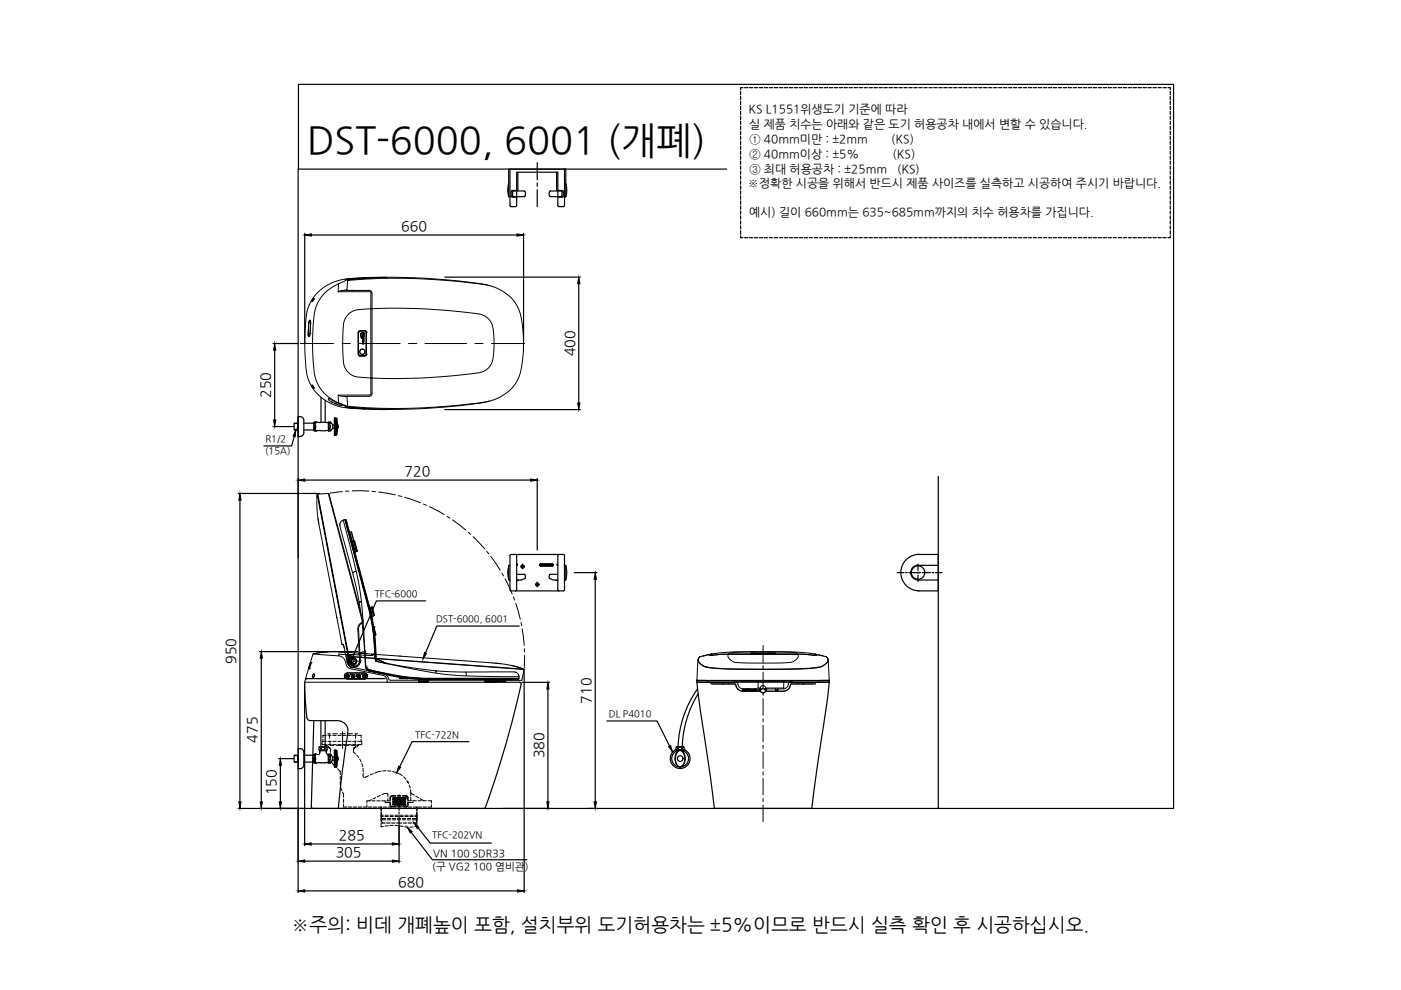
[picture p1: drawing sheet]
<svg xmlns="http://www.w3.org/2000/svg" width="297mm" height="210mm" viewBox="0 0 297 210" stroke-linecap="round" stroke-linejoin="round" font-family="sans-serif">
<!-- layer: 1 -->
<g fill="none" stroke="#000" stroke-width=".21">
<path d="M63.7 72.8h7M72.5 72.8h1.8M76 72.8h8.8M86.6 72.8h1.8M90.1 72.8h8.8M100.7 72.8h1.7M104.2 72.8h7.1M67.3 104.9a20.9 20.9 0 0 0 .3 6M67.3 104.9l-.1 .6M67.4 104.8l2.2-.1 7.2 26.9M67.4 104.8l-.1 .1M67.4 104.8l6.8 35.6h-.2l-6.7-35.5"/>
<path d="M67.4 109.9l.2 1.2M67.6 111.2l1.1 5.7M68.7 116.9l2.7 14.1M69.6 104.6l.2 .1 7.1 26.9v.3l-.2 .2M72.1 111.2l1.5 6a90.4 90.4 0 0 1 2.9 12.6M72.1 111v.2M72.6 104.2l-2.6 .4M72.8 110.3l-.5 .3-.2 .6M72.8 110.3l1.3 5.1a75.4 75.4 0 0 1 3 17.4l.4 7.5a1.83 1.83 0 0 0 .5 1.8l.5 .2h.5M73.1 110.2l4.9 18.4a39.2 39.2 0 0 1 1.3 8M73.1 110.2h.1M73.1 110.2l-.3 .1"/>
<path d="M73.2 110.2l4.9 18.4a40.5 40.5 0 0 1 1.3 8M73.2 110.3l4.9 18.3M73.3 110.2l5 18.3M73.3 110.2l4.9 18.3M73.3 110.2l-.1 .1M74 104.1l-.7 .1M74.2 112.8l.5 1.9M74.5 112.8l.5 1.9M74.5 112.8h-.4M74.5 112.8l.5 1.8M74.5 115.2h.1M74.6 114.7h.1"/>
<path d="M74.7 114.7l.4 1.7M74.7 104.1h3.5M74.7 116v.1M74.9 116.7h.1M75 114.7h-.3M75 114.7l.4 1.5M75 114.6l.4 1.6M75 114.6v.1M75.1 114.6l.1 .1 .5 2M75.3 117h.1M75.3 117v.1M75.3 116.9v.1"/>
<path d="M75.4 116.2l-.3 .1 .2 .7 .3-.1M75.4 116.2l.2 .7M75.5 116.2l.1 .7M75.6 116.1l-.1 .1M75.6 116.9l-.3 .1M75.6 116.9h.1M75.7 116.7v.2M75.7 116.7v.1M75.8 116.7l-.1 .2M78.9 104.2h.7M80.3 104.3l3.5 .6M84.5 105.1l.6 .2"/>
<path d="M85.8 105.5l3.3 1.1M89.8 106.9l.6 .2M91.1 107.4l3.1 1.7M94.8 109.5l.6 .4M96 110.2l2.7 2.2M99.3 112.8l.5 .5M100.3 113.8l2.5 2.6M103.2 116.9l.4 .5M104.1 118l2 2.9M71.4 130.8l1.1 5.8M72.5 136.6h.1M72.5 136.6h.2l.2 .6"/>
<path d="M72.5 136.6l.1 .1M72.7 136.6l.2 .6M72.7 136.7h-.1M72.9 137.2l.7 3.2M73.4 138.8h.1M74 139.3h.1M74.4 139.9l-.1 .4M74.6 139.8l.4-.2 .6 .5-.2 .5-.4 .2-.6-.6zM74.7 139.6l-.3 .2M74.7 121.4h.1M74.9 139.5l.4 .1M75 138.9v2.6"/>
<path d="M75.4 139.6l.2 .3M75.5 121.1l-.8 .3M75.9 133.5l.3 6.6h.2M76 133.4l-.1 .1M76 133.4l.4 6.7M76.1 127.7h.1M76.4 139.1h.1M76.6 132a1.52 1.52 0 0 0-.7 1.5M76.6 127.5l-.5 .2M76.6 132l.1 .1M76.7 132.1a1.35 1.35 0 0 0-.7 1.3M76.8 132.1l.5 6"/>
<path d="M76.8 131.6l-.2 .4M77 131.6h-.2M77.3 138.1h.1M77.3 138.1l.2 3.1a1.25 1.25 0 0 0 .9 1.1M77.3 138.4h.1M78.1 128.6a40.1 40.1 0 0 1 1.3 8M78.1 128.5h.1M78.2 128.5a39 39 0 0 1 1.4 8.1h-.2M78.2 128.5l-.1 .1M78.3 128.5h-.1M78.3 128.5a41.6 41.6 0 0 1 1.3 8.1M78.4 128.8h.1"/>
<path d="M78.4 128.9l.1 .1M78.5 128.8v.2M78.5 128.8h.1M78.5 129l.4 1.6M78.7 130.2v.1M78.7 128.8h.1M78.7 128.8l.2 .1M78.7 128.8h-.2M78.7 128.8l.1 .1M78.8 128.9l-.3 .1M78.8 128.9l.4 1.7M78.8 131.7h.1"/>
<path d="M78.8 128.7h.1M78.8 130.7h.1M78.8 128.7l-.1 .1M78.8 128.7l.2 .1M78.9 128.9l.3 1.7M78.9 128.9h-.1M78.9 128.9l.1 .1M78.9 130.6h.1M78.9 130.7h-.1M79 128.8h.1M79 128.8v.2M79 132.8v.1"/>
<path d="M79 129l.4 1.4M79.2 132.9h.1M79.2 132.9l.1 .1M79.2 130.6h-.3M79.2 134.5h.1M79.2 132.9l.1 .2M79.3 132.9h.1M79.3 132.9v.2M79.3 133h.1M79.3 133.1l.1 .5M79.3 133v.1M79.3 133.1v.1"/>
<path d="M79.3 133.1l.4 1.5M79.3 136.6l.3 3.2M79.4 133.6l.1 1.1M79.4 133.6l.3 1M79.4 133.6l-.1 .1M79.4 130.3l-.1 .2M79.4 136.6l.2 3.5M79.4 136.6h-.1M79.6 136.6l.2 3.6 2.2 .4M79.6 136.6l.1 3.6M79.7 134.6l-.2 .1M106.4 121.5l.4 .6"/>
<path d="M107.1 122.7l1.5 3.2M108.8 126.6l.3 .6M109.3 127.9l1 3.4M110.5 132l.1 .7M110.7 133.4l.4 3.4M111.2 137.5v.7M111.2 139v2.5M161.8 136.8v3.6M73.7 140.2h2.6M74.1 140.4v.1M74.4 140.4l.2 .3M74.7 140.8l.4 .1"/>
<path d="M75 140.2h.1M75.6 140.6l-.4 .2M75.7 140.1l-.1 .4M76.2 140.1a1.05 1.05 0 0 1-.9 1.1 1.05 1.05 0 0 1-1.1-.8M76.4 140.3a1.41 1.41 0 0 1-1.3 1.2 1.41 1.41 0 0 1-1.5-1.1M76.4 140h.1M76.4 140a1.19 1.19 0 0 1-1 1.3 1.19 1.19 0 0 1-1.4-.9h-.4M77.4 140.3h.1M77.6 141.2h-.1a1.14 1.14 0 0 0 .9 1.1M77.8 141.2a.93 .93 0 0 0 .7 .9 56.5 56.5 0 0 0 11.5 1.7h1M77.9 141.8l.6 .3 4.4 1M78.4 142.3l4.5 1"/>
<path d="M78.4 142.3h.1M78.5 142.1h.1M78.6 142v.1M78.7 142l-.1 .1M78.8 142.3l4.1 .9M79 142.2v.1M79 142.2l3.9 .8M79 142.3h.1M79 142.4h.3M79.6 140.2l.2 .1a113.2 113.2 0 0 0 19.1 3l11.1 .2M79.8 140l.6 .3M79.8 142.3v.1"/>
<path d="M79.8 140.2h.1M80.7 140.1l.9 .5-.9-.5M80.7 140.1l-.9-.5 .9 .5M81.3 140.5h.1M81.4 140.5h.1M81.7 140.6h.1M82 140.6h.1M82 140.7a75.6 75.6 0 0 0 16.8 1.8M82 140.6v.1M82.9 143.2l-.1 .1M82.9 143.3a39.8 39.8 0 0 0 8.1 .8M82.9 143v.2a39.3 39.3 0 0 0 8.1 .8"/>
<path d="M82.9 143v.1M82.9 143.2v.1M82.9 143.1a41.4 41.4 0 0 0 8.1 .8l19.1-.1M82.9 143h.1M82.9 143.1l3.1 .5 3.2 .2M84.7 143.6v.2M84.7 143.7l1.1 .1M84.7 143.8h1.1M84.7 143.8l1.6 .1M84.9 143.4h.1M85.8 143.7v.1M85.8 143.8h.5"/>
<path d="M86.3 143.8h.1M86.3 143.8h.2M86.3 143.9h.1M86.4 143.9h.1M86.5 143.9h-.1M86.5 143.8h.1M86.5 143.8l-.2 .1M86.5 143.8l-.1 .1M86.6 143.6l.1 .1M87.8 143.8h.1M88.7 144h.1M88.7 144l.1 .1"/>
<path d="M88.8 144.1l1.7 .1M88.8 144.1v.3M88.8 144.4v.1M88.8 144.4h1.8M88.8 144.5h1.7M88.8 144.5l.1 .2h1.6M89.1 144.1h.2M90.5 144.5l-.2 .2M90.5 144.2v.3M90.5 144.1h.2M90.5 144.7h.1M90.6 144.1l-.1 .1"/>
<path d="M90.6 144.5l-.1 .2M90.6 144.4h.1M90.6 144.5h.1M90.6 144.4l-.1 .1M90.6 144.2v.3M90.7 144.2h.1M90.7 144.2l-.1 .2M90.7 144.1v.1M90.9 143.9h.1M91 143.8h19.1M91 144.1h.1M91 143.9v.1"/>
<path d="M91 143.9h18.9v.1M91 144h18.9M91 143.8v.1M91 144v.1M92.4 142.2v.5M92.4 142.2h.1M98.7 142.5h10.7M98.7 142.5l.2 .8M102.8 144.1l.1 .1M102.9 144.1v.1M102.9 144.4l4.3 .1M102.9 144.4v.1"/>
<path d="M102.9 144.2v.2M102.9 144.5l.9 .2M102.9 144.5l.1 .2h2.1l.1-.2M103.5 144.1l.1 .1M103.6 144.2h1.6M105.2 144.5h-1.6v-.3h-.7l.2 .5M105.2 144.2h2M105.2 144.2v.3M105.3 144.1l-.1 .1M107.2 144.5h-2M107.3 144.1l-.1 .4M109.4 142.5l.5 .5 .1 .5"/>
<path d="M109.4 142.5l.1 .1M109.9 144l-18.9 .1M110 143.5l.1 .3M161.8 141.1v.7M161.8 142.5v3.5M161.8 146.7v.7M161.8 148.1v3.6M161.8 152.4v.7M161.8 153.8v3.5M161.8 158v.7M161.8 159.4v3.5M161.8 163.6v.7"/>
<path d="M161.8 165v3.6M161.8 169.3v.7M161.8 170.7v3.5"/>
<circle cx="75" cy="140.2" r=".58"/>
</g>
<!-- layer: 45 -->
<path d="M77.2 139.4h.1" fill="none" stroke="#000" stroke-width=".21"/>
<!-- layer: 40 -->
<path d="M74.6 140.8h.1M74.8 140.8h.1M75 140.8h.1M75.3 140.8h.1" fill="none" stroke="#000" stroke-width=".21"/>
<!-- layer: 00_COMPONENTS -->
<path d="M69.8 155.6l.1 .9M69.9 157.1l.1 .9M75.3 157.1v.9M75.4 155.6v.9M148 144.7h27.5M84.6 168.5v2.3" fill="none" stroke="#000" stroke-width=".21"/>
<!-- layer: 0 -->
<g fill="none" stroke="#000" stroke-width=".25">
<path d="M64.6 49.5v23.2M66 49.8h43.6M94.3 58.8h28.8M111 49.5v23.2M57.9 72.8h5.3M58.2 74.3v14.7M122.7 60.2v25.2M57.9 90.4h4.4M62.4 92.5l-.6 2.1h-5.8M63.2 88.3v4.3M94.3 86.8h28.8M50.5 104.6h17.3"/>
<path d="M50.9 106v64M63.2 101.4v16.8M64.6 101.8h47.9M113.9 101.4v15.2M55 138.2h21M55.4 139.6v30.4M90.2 127.4h-10.4l-5 11.9M110.1 132.7h-17.5l-2.4 5.7M121.8 121.4h4.8M126.2 122.8v47.2M64.6 144.8v34.5M65.1 152.2a.71 .71 0 0 0 .7 .6"/>
<path d="M65.8 152.8h.7l-.5 18.2 .2 .4h36.4M82.2 144.7h27.9l.4 .2a180.8 180.8 0 0 1-7.8 26.5h-.1M110.6 144.7h5.9M111.1 142v47.3M116.2 146.1v23.9M147.8 144.7h8.3M167.5 144.7h8.3M50.5 171.4h14.4M59.1 160.8h3.2M59.4 162.3v7.7M63.2 171.5v17.8M66 171.4h.1"/>
<path d="M66 178.9h17.2M80.8 172.1l.1 .7h.1M80.8 171.1v.7M80.8 173.8h.2M80.8 173.5h.2M80.9 173.8l.1 .7h.6M81 173.1h-.1v.4M82 174.5h.7M83 174.5h.7M84.1 174.5h1M84.6 175v7.9M85.5 174.5h.7"/>
<path d="M86.5 174.5h.7M87.2 176.5l4.5 5.8h20M88.2 173.8h.2l-.2 .7h-.6M88.2 173.1h.2v.4h-.2M88.4 172.1v.7h-.2M88.4 171.1v.7M88.7 175.5l2.5 3.3h13M106.7 171.4h9.8M124.8 171.4h1.8M151.5 171.4h20.6M64.6 182.6h18.6M64.6 188.9h45.1"/>
</g>
<g fill="#000" stroke="#000" stroke-width=".21">
<path d="M64.6 49.8l1.4-.2v.5zM109.6 49.6l1.4 .2-1.4 .3zM58.2 72.8l.3 1.5h-.5zM122.7 58.8l.3 1.4h-.5zM58 89h.5l-.3 1.4zM62.7 91.2l-.1 1.4-.4-.1zM122.5 85.4h.5l-.3 1.4zM50.9 104.6l.2 1.4h-.5zM63.2 101.8l1.4-.2v.4zM112.5 101.6l1.4 .2-1.4 .2zM55.4 138.2l.2 1.4h-.4zM74.6 139.2l.4 .2-.8 1.2z"/>
<path d="M90 138.3l.4 .2-.7 1.2zM126.2 121.4l.3 1.4h-.5zM116.2 144.7l.2 1.4h-.5zM50.6 170h.5l-.2 1.4zM55.2 170h.4l-.2 1.4zM59.2 170h.5l-.3 1.4zM59.4 160.8l.3 1.5h-.5zM64.6 178.9l1.4-.2v.5zM83.2 178.7l1.4 .2-1.4 .3zM86.3 175.4l1.1 .9-.4 .3zM87.8 174.4l1 1-.3 .3zM115.9 170h.5l-.2 1.4z"/>
<path d="M126 170h.5l-.3 1.4zM63.2 182.6l1.4-.2v.4zM63.2 188.9l1.4-.2v.4zM83.2 182.4l1.4 .2-1.4 .2zM109.7 188.7l1.4 .2-1.4 .2z"/>
</g>
<!-- layer: 6 -->
<path d="M154 35.9h-90.8v135.5h135.7v-70.4" fill="none" stroke="#000" stroke-width=".25"/>
<!-- layer: 4 -->
<g fill="none" stroke="#000" stroke-width=".25">
<path d="M107.9 38.9l-.2 1.4 .2 1.4M108.1 35.9v7.7M109.8 36.5v3.9h-1.3l-.1 1.2M118 36.5v3.9h1.4v1.2M119.7 35.9v7.7M120 38.9l.2 1.4-.2 1.4M107.9 41.7v-5.8h12.1v5.8M107.9 41.7h.2M108.1 43.6l.2 .2M108.3 43.8h1M108.4 41.6l.2 .2M108.6 41.8h.9"/>
<path d="M108.7 40.7v.8M108.7 41.5l.2 .2M108.9 40.5h2.2l.2 .1M108.9 41.7h2.2M108.9 40.5l-.2 .2M109.5 43.6v-7.1h8.8v7.1M109.5 43.6l-.2 .2M111.3 40.6l.1 .7-.3 .4M116.5 40.6l-.1 .7 .3 .4M116.5 40.6l.2-.1h2.2l.3 .2v.8M116.7 41.7h2.2M118.3 41.8h.9"/>
<path d="M118.3 43.6l.2 .2M118.5 43.8h1M119.2 41.5l-.2 .2M119.4 41.6l-.2 .2M119.7 43.6l-.2 .2M119.7 41.7h.3M62.4 89.8v1.3M63.1 89.7v1.5M63.2 91.2l-.8-.1 .8 .1M63.2 89.7l-.8 .1 .8-.1M63.2 89.8v1.3M63.6 88.3h-.4v4.3h.4"/>
<path d="M63.6 88.3a.77 .77 0 0 1 .8 .8v2.7M63.6 88.3h.1M63.7 92.5h-.1M64.4 91.8a.77 .77 0 0 1-.8 .7M64.4 89.7h2.1M64.4 91.2h2.1M66.5 91.2h.1M66.5 91.3l.4 .1 .8-.1h1.9M66.6 91.3l.2-.4 .2 .5M66.7 90.1a.33 .33 0 0 1 .3 .3 .33 .33 0 0 1-.3 .4zM67 89.4l-.2 .5-.2-.4M68 89.5h-.9a.35 .35 0 0 0-.6 .3v1.5v-.1"/>
<path d="M68 89.6h1.6M68.1 84.2v5.4M68.9 84.9v4.7M69.7 89.5l.2 .4 .2-.4M69.8 90.1a.32 .32 0 0 1 .3 .3 .32 .32 0 0 1-.3 .4zM70.1 91.4l-.2-.4-.2 .4M70.5 90.1v.7h.4M70.5 90v.1M70.5 90.1h.4M70.5 90a.86 .86 0 0 0-.9-.5v1.8a.72 .72 0 0 0 .9-.5M71 88.7l-.1-.1v3.6h.4M71 88.7v3.5"/>
<path d="M71 91.2h.3M71 89.6h.3M71 91.5h.3M71 91.6h.3M71 89.1h.3M71 89h.3M71 88.9h.3M71 88.8h.3M71 88.7h.3M71 91.4h.3M71 91.3h.3M71 90.9h.3"/>
<path d="M71 91h.3M71 91.1h.3M71 90.5h.3M71 90.6h.3M71 90.7h.3M71 90.8h.3M71 90.4h.3M71 90.3h.3M71 90.2h.3M71 90.1h.3M71 90h.3M71 89.9h.3"/>
<path d="M71 89.8h.3M71 89.7h.3M71 89.5h.3M71 89.4h.3M71 89.3h.3M71 89.2h.3M71 91.8h.3M71 91.9h.3M71 92h.3M71 92.1h.3M71 92.2h.3M71 91.7h.3"/>
<path d="M71 88.7h.1M71 92.2h.1M71.3 88.7l.1 .1M71.3 88.7v3.5M71.4 88.8v3.3M71.4 92.1l-.1 .1M71.4 88.8l.2 1.7-.2 1.6M71.5 89.8l.2 .6-.2 .6M107.9 120l-.2 1.4 .2 1.4M108.1 119.9h-.2v3.1h.2M109.3 117.6l.2 .2v7.3M109.5 119.6h.2v.3h-.2"/>
<path d="M114.6 119.9h2.5M117.1 119.7l-2.4-.1-.2 .2 .2 .1M117.1 119.5h-2.4l-.3 .3 .3 .2 2.4 .1M117.1 119.6l.1 .2-.1 .1M117.1 119.5l.2 .3-.2 .2M118.3 119.6h-.2v.3h.2M118.3 117.8v7.3M118.5 117.6l-.2 .2M119.7 119.9h.3v3.1h-.3M120 120l.2 1.4-.2 1.4M194.6 117.6h4.3v7.7h-4.3M194.9 117.5a3.9 3.9 0 0 0-3.9 3.9 3.9 3.9 0 0 0 3.9 3.9"/>
<path d="M198.9 119.9l-4.3-.1a1.56 1.56 0 0 0-1.5 1.6 1.56 1.56 0 0 0 1.5 1.6h4.3M108.1 125.1v-7.3l.2-.2h11.3l.1 7.5M108.1 125.1l.2 .2M108.3 125.3h11.2M109.5 125.1l-.2 .2M109.5 121.8h1.6l.2 .1 .1 .4-.1 .4-.8 .3h-1M109.9 123l-.4 .1M116.5 122.7l.8 .3h1M117.9 123l.4 .1M118.3 121.8h-1.7l-.2 .5 .1 .4M118.3 125.1l.2 .2M119.7 125.1l-.2 .2"/>
<path d="M63.2 158.8a.89 .89 0 0 1 1.2 .7v2.7a.88 .88 0 0 1-1.2 .8zM66.9 159.9l-.1 .4-.2-.4M67.5 160l-.6-.1-.4 .1M67.7 158.4l.3 .3-.3 .3M67.8 159.2l-.1 .6-.3 .2M67.8 159.2h1.4M67.8 159.2v.2M67.8 159.4v.2M68 158.3h-.2l-.2 .3 .2 .6M68 152.8v5.5h1.2l.2 .3-.2 .6M68.9 152.8v5.5M69.1 159.2l.1 .2"/>
<path d="M69.1 159.4l.1 .2M69.2 159.2l.1 .6 .3 .2M69.3 158.4l-.3 .3 .3 .3M69.5 160v.1M69.6 160v1.8M69.6 160a.77 .77 0 0 1 .9 .5M69.7 159.9l.2 .4 .2-.4M71 159.1h.1M71 159.2h.2M71 159.1v3.5M71 159.5h.2M71 159.4h.2"/>
<path d="M71 159.3h.2M71 159.1h.2M71 159.9h.2M71 159.8h.2M71 160h.2M71 159.7h.2M71 159.6h.2M71.2 159.1l.2 .1M71.2 159.1h-.3v3.5h.3M71.2 159.1v3.5M71.3 159.1v3.5M71.4 159.2v3.3"/>
<path d="M71.4 159.2l.1 1.7-.1 1.6M143.4 158.9a2.11 2.11 0 0 0-.9 3.2 2.11 2.11 0 0 0 3.4 0 2.11 2.11 0 0 0-.8-3.2M143.4 158.4l.3 .3-.3 .3M143.4 159.2l-.1-.3 .1-.6h1.5l.2 .3-.2 .6M143.5 159.2h.1M143.6 159.4a.83 .83 0 0 1 .9-.3 .83 .83 0 0 1 .6 .7 2.37 2.37 0 0 1-.6 2.7 1.03 1.03 0 0 1-1.3-1.1 2.56 2.56 0 0 1 .4-2zM143.6 159.4a.79 .79 0 0 1 .9-.2 .79 .79 0 0 1 .5 .7 2.04 2.04 0 0 1-.8 2.7 1.91 1.91 0 0 1-.8-2.7zM144.8 159.2h.1M144.9 159.2h.1M145 158.4l-.3 .3 .3 .3M147.8 146.1a22.7 22.7 0 0 0-4 12.2M148 147.2a22.7 22.7 0 0 0-3.3 11"/>
<path d="M62.4 161.5l.8 .1M63.1 160.1v1.5M63.2 160.1l-.8 .1M63.2 160.1l-.8 .1v1.3l.8 .1M64.4 161.6h2.1M64.4 160.1h2.1M66.5 160v1.6M66.5 161.6h.1M66.6 161.8l.2-.4 .1 .4M66.7 160.5a.33 .33 0 0 1 .2 .3 .33 .33 0 0 1-.2 .4zM69.3 161.7h.3M69.4 161.7l-2.5 .1-.4-.1"/>
<path d="M69.5 161.6h.1M69.5 160.1h.1M69.5 160h.1M69.5 161.6v.1M69.8 160.5a.32 .32 0 0 1 .3 .3 .32 .32 0 0 1-.3 .4zM70.1 161.8l-.2-.4-.2 .4M70.2 161.6l-.3 .2-.3-.1M70.2 161.6h.1M70.5 160.5v.7h.4M70.5 160.5h.4M70.5 161.2v.1M70.5 161.2l-.3 .4"/>
<path d="M71 162.6h.1M71 161.5h.2M71 160.3h.2M71 161.6h.2M71 160.1h.2M71 161.7h.2M71 161.9h.2M71 161.8h.2M71 161.3h.2M71 161.4h.2M71 160.9h.2M71 161h.2"/>
<path d="M71 161.1h.2M71 161.2h.2M71 160.8h.2M71 160.7h.2M71 160.6h.2M71 160.5h.2M71 160.4h.2M71 160.2h.2M71 162.2h.2M71 162.3h.2M71 162.4h.2M71 162.5h.2"/>
<path d="M71 162.6h.2M71 162h.2M71 162.1h.2M71.4 162.5l-.2 .1M71.5 160.2l.2 .7M71.7 160.8l-.2 .6"/>
<circle cx="110.8" cy="120.1" r=".35"/>
<circle cx="110.8" cy="120.1" r=".18"/>
<circle cx="113.9" cy="123.9" r=".35"/>
<circle cx="113.9" cy="123.9" r=".18"/>
<circle cx="194.6" cy="121.4" r="1.43"/>
<circle cx="68.5" cy="158.7" r=".35"/>
<circle cx="144.2" cy="158.7" r=".35"/>
<circle cx="144.2" cy="160.8" r="1.79"/>
<circle cx="144.2" cy="160.8" r=".6"/>
</g>
<!-- layer: 1 -->
<g fill="none" stroke="#000" stroke-width=".25">
<path d="M110.8 119.6v1M194.6 119.6v1.3M110.4 120.1h.8M113.5 124h.8M113.9 123.4v1M190.2 121.4h1.5M192 121.4h.3M192.7 121.4h1.8M194.6 121.3v.3M194.6 122v1.3M194.8 121.4h.4M195.5 121.4h1.8"/>
<path d="M197.6 121.4h.4M198.3 121.4h1.5M64.6 144.7l.5 7.4M66.5 152.8h4.1a2.35 2.35 0 0 1 3.2 2.3l-1.2 8.1-.9 8.2M68.9 157.9l.4 .2M69 157.9l.3 .3M69.6 158.3l.3 .3-.3-.2M75.4 158.3l-.3 .3M76 157.9l-.3 .3M147.8 144.7l.7 6.3 2.1 13.6 .9 6.8M175.8 144.7l-3.7 26.7M83.9 169.2h.1"/>
<path d="M84.3 169.2h.1M84.7 169.2h.1M85.1 169.2h.1M85.6 169.2h.1M86 169.2h.1M86.5 165.8v.1"/>
<circle cx="83.8" cy="169.9" r=".1"/>
<circle cx="83.8" cy="170.3" r=".1"/>
<circle cx="83.8" cy="169.2" r=".1"/>
<circle cx="83.8" cy="169.5" r=".1"/>
<circle cx="83.8" cy="170.6" r=".1"/>
<circle cx="84.2" cy="170.3" r=".11"/>
<circle cx="84.2" cy="169.2" r=".11"/>
<circle cx="84.2" cy="169.9" r=".11"/>
<circle cx="84.2" cy="169.5" r=".11"/>
<circle cx="84.2" cy="170.6" r=".11"/>
<circle cx="84.6" cy="169.5" r=".11"/>
<circle cx="84.6" cy="169.2" r=".11"/>
<circle cx="84.6" cy="170.3" r=".11"/>
<circle cx="84.6" cy="169.9" r=".11"/>
<circle cx="84.6" cy="170.6" r=".11"/>
<circle cx="85" cy="170.6" r=".11"/>
<circle cx="85" cy="169.9" r=".11"/>
<circle cx="85" cy="169.2" r=".11"/>
<circle cx="85" cy="169.5" r=".11"/>
<circle cx="85" cy="170.2" r=".11"/>
<circle cx="85.5" cy="170.6" r=".11"/>
<circle cx="85.5" cy="169.9" r=".11"/>
<circle cx="85.5" cy="169.2" r=".11"/>
<circle cx="85.5" cy="169.5" r=".11"/>
<circle cx="85.5" cy="170.3" r=".1"/>
<circle cx="85.9" cy="170.6" r=".11"/>
<circle cx="85.9" cy="169.9" r=".11"/>
<circle cx="85.9" cy="169.2" r=".11"/>
<circle cx="85.9" cy="169.5" r=".11"/>
<circle cx="85.9" cy="170.3" r=".1"/>
</g>
<!-- layer: CENTER -->
<path d="M113.9 34.5v3.6M113.9 38.8v.7M113.9 40.2v3.6" fill="none" stroke="#000" stroke-width=".25"/>
<!-- layer: 0 -->
<g fill="none" stroke="#000" stroke-width=".21">
<path d="M73.2 59.2h.8zM73.8 59.4l-.3 2.2h1.3M73.8 59.4a123.5 123.5 0 0 1 30.2 1.2 8.6 8.6 0 0 1 6.7 8 24.9 24.9 0 0 1-.9 11.7 10 10 0 0 1-8.5 5.2 126 126 0 0 1-27.5 .7l.1 .1a38 38 0 0 0 7.6 .5h.4a118.6 118.6 0 0 0 21.9-1.8M73.8 59.4l2.5-.3a112.1 112.1 0 0 1 25.3 1l2.2 .5M74.2 59.2v.1M74.3 59.1h.9zM75.5 59.1l.9-.1zM76.7 59l.9-.1zM81.1 58.8l-5.2 .3-2.6 .4a11.5 11.5 0 0 0-5.7 4.2l-.6 1.3-.3 1.3-.4 6.5M81.1 58.8h.9a55.3 55.3 0 0 0-10.2 .7 9.2 9.2 0 0 0-7 9.2l-.2 4.1M81.1 58.8h.1M82 58.8h.1"/>
<path d="M64.6 72.8l.2 4.1a9.4 9.4 0 0 0 9.2 9.6l7.6 .3M64.6 72.8h.1M65.3 70.7l.3 .6M65.5 68.6h.1M65.5 68.6l.2-.7 .2 .7M65.5 68.6l-.2 2.1 .2 .6 .2-.4 .2-2.3M65.6 67.9h.2l.1 .4-.2 2.7-.2 .4-.2-.7zM65.7 70.7h.1M65.8 67.9l-.2 .2-.1 .5M66.3 72.8a21.9 21.9 0 0 0 .9 8.2 8.5 8.5 0 0 0 4.5 4.4M66.5 63.3l.1-.1-.5 .8zM66.6 63.3l-.4 .6 .4-.5"/>
<path d="M71.7 60.2h.1M71.8 60.2l-.1 1.6 6.9 .1v3.6l-1.4 .1a4.5 4.5 0 0 0-2.8 .6 3.9 3.9 0 0 0-1.7 3.7 25.2 25.2 0 0 0 .4 7.9 3.4 3.4 0 0 0 2.7 2.1l2.8 .2v3.6l-6.9 .1 .1 1.6 2 .8-.2-2.1-1.4-.1-.5-.2M73.4 61.5l-1.7 .3M73.4 61.5l.1 .1M73.4 61.5h.1M74.5 61.6h3.7l.5 .2 .2 .4v3.2a121.1 121.1 0 0 1 23.3 1.3 4 4 0 0 1 2.5 4.2 16.5 16.5 0 0 1-.5 6.1l-.5 .9-.7 .6a5.9 5.9 0 0 1-3.2 .8 127.3 127.3 0 0 1-20.9 .9v3.3l-.3 .4-5 .2M76 75.1l.3 .4 1.2-.1 .2-.3M76 70.5v4.6zM76 75.1h.1M76 70.5h.1M76 70.5v4.6M76 75.1l.3 .3h1.2l.2-.3"/>
<path d="M76.3 70.2h1M76.3 70.1h1M76.3 70.1l-.3 .4M76.5 70.7l.7-.1-.2 .2 .1 .2h-.2l.3 .1v.2l-.2-.1 .1 .2h-.3v.4l-.3-.7zM76.5 70.7l.7-.1-.4 .5h.4v.1l-.3 .1-.2 .4-.2-.6zM76.5 70.7l.3-.1a.24 .24 0 0 1 .2-.1 .24 .24 0 0 1 .2 .3h-.2l.1 .2h-.2l.3 .1v.1h-.2l.1 .2h-.3l-.1 .4-.2-.7zM76.5 70.7l.7-.1-.4 .5h.4v.1l-.4 .2-.1 .3-.2-.7zM76.7 71.5h.1M76.7 71.7h.1M76.8 74l.2 .1M76.8 74a.56 .56 0 0 0-.5 .6 .56 .56 0 0 0 .7 .5M76.8 74a.56 .56 0 0 1 .6 .6 .56 .56 0 0 1-.6 .5"/>
<path d="M76.9 72.7h.2v.2h-.2zM76.9 71.9l.2 .1zM76.9 72.1l.2-.1v.2zM76.9 72.2v.1l.2-.1v.2h-.2zM76.9 71.4l.2-.1v.2zM76.9 71.6h.2l-.2 .1 .2 .2h-.2zM76.9 72.8l.2 .1zM76.9 72.5h.2h-.1l.1 .1h-.2zM76.9 72.5l.1 .1zM77 72.5h.1M76.9 70.8h.2v.2zM77 71.3l.1 .2-.2-.1z"/>
<path d="M77.3 70.1l.4 .4M77.7 75.1h.1M77.7 70.5h.1M77.7 70.5v4.6M78.9 65.4v14.8M78.9 65.4l-.3 .1v14.6M66.1 81.6l.5 .8zM66.6 82.2l-.4-.5 .4 .6M69.6 84.5v.3l.5 .3 .9 .5M69.6 84.5l2.8 1.3 .1 .2M69.7 84.5h.1M71 85.6h.1"/>
<path d="M71.1 85.5h-.1M71.1 85.5v.1M71.1 85.6h.1M71.1 85.6l1.4 .4M71.7 85.4l1.6 .8 .9 .2 7.8 .4h-.2M71.8 85.4h-.1M72.5 86h.1M73.2 86.3h.1M73.3 86.3l4 .4M73.3 86.3h-.2l3.9 .4M74.2 86.3h.1M77 86.6l.3 .1h-.2"/>
<path d="M77 86.7h.1M77 86.6v.1M77 86.6h.1M77.3 86.7h.1M77.4 86.6l-.3 .1M78.6 80.1h.1M78.9 80.1h-.2M81.1 86.8h.1M81.6 86.8h.1M81.6 86.8h.2M81.8 86.8h-.2M81.8 86.8h.1"/>
<path d="M82 86.8h.1M66.4 138.6v.1M69.5 138.2l-3.1 .4a38 38 0 0 1 10.3-.1l2 .2M71.7 138.2h1M72.7 138.2l1.1 .1M74 139.2h.1M74 139.2l.1 .1M74 139.2v.2M74.1 139.2h-.2l.1 .2M74.2 139.1a.29 .29 0 0 0-.4 0 .29 .29 0 0 0 .1 .4M74.3 139.6l.8-.3 36 2.6-.5 2.4-27.8-.1-.4-.2a1.48 1.48 0 0 0-1.2-1.1l-6.4-1.4a1.12 1.12 0 0 1-.9-.8 1.12 1.12 0 0 1 .4-1.1zM74.3 139.3l-.1-.2-.3-.1-.2 .4 .2 .1"/>
<path d="M75 138.8l-3.2-.1v.4M76.1 138.5h.3M76.4 138.5l.5-.3 .6 .4M76.4 138.5l1.4 .1M78.4 139h.1M78.7 138.7h.1M78.8 138.7l.1 .3M79.1 138.7v.2l-.2 .1-3.8-.2-1.5 .2 .1 1a1.4 1.4 0 0 0 1.1 1.6 1.19 1.19 0 0 1-1-1.3 1.19 1.19 0 0 1 1.3-1.1l36 2.7M79.1 138.7h.1M79.1 138.7l5.9 .4M79.1 138.7l-.1 .2M84.7 139.1l19.7 1.4"/>
<path d="M148 139.9l-.2 4.3M148.4 139.2v.1a.92 .92 0 0 0-.4 .8 .92 .92 0 0 0 .6 .8 6.9 6.9 0 0 0 4.2 .9l15.2 .1a21.5 21.5 0 0 0 6.3-.6l.2-.1a1.27 1.27 0 0 0 .9-1.8l-.2-.1M148.4 139.2a.95 .95 0 0 0 .3 1.7l.4 .2a13.2 13.2 0 0 0 5.1 .7l11.1 .1 6.9-.3a3.3 3.3 0 0 0 3.3-1.5v-.4l-.3-.5M149.2 139h.1M149.2 139l-.1 .1M150.5 138.8h.1M150.5 139h.1M150.5 138.8l-2.1 .4M150.5 138.8l.1 .1M150.5 138.8v.2M150.5 139l3.9-.3a1.16 1.16 0 0 0 .9 1.5l.6 .2 2.1 .2 8.4-.1a2.39 2.39 0 0 0 2.9-1.5l-.2-.3 3.8 .3h.2v-.2l2.1 .4M150.5 138.8h-.2"/>
<path d="M150.8 138.7h.1M150.8 138.7l-.2 .2M150.8 138.7l1.4-.2a156.3 156.3 0 0 1 19.2 0l1.3 .2M150.8 138.7l-1.7 .4M150.8 138.7l.1 .2 3.6-.2 .3-.3 .8-.1 3.3-.1 8.8 .1 1 .1 .4 .3 3.6 .2v-.2M150.8 138.9v-.2v.3M151.1 138.9h.1M152.3 138.8h.1M154.4 138.7h14.7zM154.5 138.7h.1M154.5 138.7h14.6M159.2 138.6h.3"/>
<path d="M159.3 138.5l-.1 .1M159.5 138.6h.1M159.5 138.6h4.6M159.5 138.5l-.3 .1M159.6 138.4a.6 .6 0 0 1 .9 .2h-1zM160.5 138.5h3.6M160.8 138.6h.2zM160.8 138.6h.1zM161 138.6h.2zM161.2 138.6h.1M161.3 138.6h.1zM161.5 138.6h.1z"/>
<path d="M161.7 138.6h.1M161.8 138.6h.3zM161.8 138.2h.1M162.2 138.6h.1zM162.3 138.6h.1M162.4 138.6h.2M162.4 138.6h.2zM162.4 138.6h.1zM162.4 138.6h.1M162.6 138.6h.1M162.6 138.6h.2zM162.8 138.6h.1"/>
<path d="M162.8 138.6h.2zM162.8 138.5l1.2 .1zM162.9 138.5l1.1 .1zM163 138.5h.1M162.9 138.5h.1M163.1 138.5h.1M163.1 138.6h.2zM163.6 138.6h.2zM164.1 138.6h.1M164.1 138.5l.4 .1M164.3 138.5l.2 .1M164.5 138.6h-.4"/>
<path d="M171.3 138.8h.1M172.5 138.9h.1M172.7 138.7h.1M172.8 138.9h.1M172.8 138.9v.1M172.8 138.7l.2 .2M172.8 138.7l1.7 .4-.1-.1M172.8 138.7v.3zM172.8 138.7h.1M173 138.9v.1M173 139h.1M173.1 138.8h.2"/>
<path d="M173.1 138.8l-.1 .2M175.2 139.2v.1M175.6 139.9l.2 4.3M64.7 143.9h.1M64.8 143.9h.1M64.8 144h.1M64.8 143.8l1.6-5.1 5.4 .4a1.89 1.89 0 0 1 1.6 2l.3 .4 .6 .3 6.9 1.4a1.19 1.19 0 0 1 .9 1.5h-17.5l.2-.8M65.5 141.8h.1M65.6 141.8h.1M65.6 141.8h-.1M65.8 140.5h.2l-.1 .5-.3 .8h-.2zM65.8 140.5h.1"/>
<path d="M65.9 140.5h.1M66 140.5l-.3 .4-.2 .8 .1 .1M66 140.5h.1M66.4 143.6h.1M66.4 143h.3v.1a.29 .29 0 0 1-.1 .3 .29 .29 0 0 1-.3 .1zM66.4 142.9h.1a.36 .36 0 0 1 .2 .4 .36 .36 0 0 1-.4 .2zM68.5 156.7v.5M68.9 157.9l.4 .2M69.2 155.9h-.7v.5M69.2 157.2h-.9v.7h.9M69.5 155.9h.7M69.5 157.2h.7"/>
<path d="M69.5 157.9h.7M69.6 158.3l.4 .4v.8M70.1 159.9l.1 1.4M70.6 155.9h.7M70.6 157.2h.7M70.6 157.9h.7M71.6 155.9h.7M71.6 157.2h.7M71.6 157.9h.7M72.7 155.9h.7M72.7 157.2h.7M72.7 157.9h.7"/>
<path d="M73.2 143.8h.1M73.4 143.9l3.8 .1zM73.5 143.3h.2zM73.6 143.3l-.1 .3zM73.6 143.1l.1 .2zM73.6 143.4l.2 .2zM73.7 143.3v.1zM73.7 143.4h.2zM73.7 155.9h.8M73.7 157.2h.8M73.7 157.9h.8M73.8 143.2v.2z"/>
<path d="M74.3 142.9l.1 .1zM74.7 143.5h.1M74.8 143.5h.1M74.8 143.1h.1l.1 .3h-.3zM74.8 143.3l.2 .1zM74.8 155.9h.7M74.8 157.2h.7M74.8 157.9h.7M74.9 143.3h.1M74.9 143.6h.1M74.9 143.5h.1M75 143.5h.1"/>
<path d="M75.4 158.3l-.4 .5v.7l.4 .4M75.6 143.8l6.1 .1zM75.6 143.8h-10.9l10.9 .1M75.6 144h.1M75.8 143.4h.1M75.9 143.2h.1M75.8 155.9h.8v.5M75.8 157.2h.9v.7h-.9M76 143.3h.1M76.1 143.3h.1M76.1 143.6h.1M76.1 143.5h.1"/>
<path d="M76.1 143.4h.1M76.1 157.9l-.4 .2M76.2 143.2h.1M76.3 143.3h.1M76.3 143.4h.1M76.6 156.7v.5M76.7 142.9l.1 .1zM76.9 143.8v.2M77.1 143.2h.3v.2h-.3zM77.2 143.3h.1zM77.5 143.9l-.3 .1M77.6 143.8a.62 .62 0 0 0 .3-.7 .62 .62 0 0 0-.7-.4h-3.6a.62 .62 0 0 0-.6 .4 .62 .62 0 0 0 .3 .7 .63 .63 0 0 1-.3-.7 .63 .63 0 0 1 .6-.4h3.6a.65 .65 0 0 1 .7 .4 .65 .65 0 0 1-.3 .7"/>
<path d="M77.7 143.8h.1M77.8 143h.1M77.8 143.6v.1M77.8 143.1h.1M77.8 143.5h.1M77.9 143.3h.1M82.1 144.7h.1M88.8 144.3l.1 .4h1.6l.1-.4M102.8 144.3l.2 .4M104.3 140.5l1.8 .2M105.1 140.6l.4 .1a21.3 21.3 0 0 1 5.5 1.2M107.2 144.3l-.1 .2-4.1 .2"/>
<path d="M108.3 141.1l2.8 .8M111.1 141.9h.1M147.8 144.2l14 .1M147.8 144.3h.1M147.8 144.3v.4M147.8 144.2v.5M147.8 144.7h2.3M147.8 144.3h14v.2h-4.1l-.4-.2M149.6 144.7h.1M150 144.3l.2 .4M150.1 144.7h5.4M150.7 144.7v.3h2.6"/>
<path d="M151.1 145h4.7M155.5 144.7h.7l.3 .3a1.05 1.05 0 0 0 1 1.1M155.7 144.3l-.2 .4M155.7 144.4h1.7M155.8 145l.6 1.1M156.4 146.1l.5 .3M156.9 146.4l.5 .2h3.8M157.5 146.1h.1M157.5 146.1h3.5v.3h.2M157.5 146.3v.3l-.6-.2M157.6 146.3h.1M157.6 146.3v.1"/>
<path d="M157.7 146.3h-.1M157.7 146.4h.1M157.8 146.4l.1 .1M157.9 146.5h.1M158 146.5h.1zM158 146.5h-.1h.3h-.1M158.2 146.4l-.1 .1M158.2 146.4h.1M158.3 146.4h-.5M158.4 146.4h.1M158.4 146.2l.1 .1M158.4 146.3l-.8 .1h.2"/>
<path d="M158.4 146.3h.1M158.5 146.3l-.4-.1-.5 .2M158.5 146.3h.1M158.6 146.2l-1.1 .1M158.6 146.2l.1 .1M158.6 146.1h.1M158.6 146.2l-.9-.1-.2 .1v.1M158.6 146.2v.1M158.7 146.1h.1M158.7 146.1l.1 .3 .5 .1M158.7 146.2l-.7-.1-.6 .1M158.8 146.1a.62 .62 0 0 0 .6 .4 .62 .62 0 0 0 .6-.4"/>
<path d="M159 146.1a.42 .42 0 0 0 .4 .4 .42 .42 0 0 0 .5-.3M159.3 146.1l-.1 .2h.4l-.1-.2M159.8 146.1l.1 .1M160 146.1h.1M160 146.1v.1M160.1 146.3h.9zM160.2 146.1h.1M160.2 146.1l-.2 .3-.4 .1M160.4 146.1v.2h-.4M160.7 145.8l.1 .1M160.7 144.5v1.3M160.8 145.9h.4"/>
<path d="M161 146l.2 .2M162.3 145.9a.55 .55 0 0 0-.6-.5 .55 .55 0 0 0-.5 .6v.5a.53 .53 0 0 0 .6 .5 .53 .53 0 0 0 .5-.6 .53 .53 0 0 0-.8-.4l-.3 .5M162.3 146.4h.1M162.5 146.1h3.6M162.6 146l-.2 .4h.1v-.3M164.4 146.1l.1 .2M164.9 146.1v.2M164.9 146.3h-.4M166.2 145.8l-3.9 .1v.6M166.3 144.3l-.4 .2h-4.1M166.7 146.4l-.5 .2h-3.9M167.6 145.2l-.3 .7-.6 .5"/>
<path d="M167.9 144.3l.2 .4h5.3M167.9 144.4h-1.7v1.4M168 144.7h-.7l-.2 .3a1.05 1.05 0 0 1-1 1.1M170.3 145h-2.6l-.1 .2M172.5 145h-4.8l-.1 .2M172.9 144.7v.3h-2.5M173.4 144.7h2.4M173.6 144.3l-.2 .4M175.8 144.2v.5M175.8 144.2l-14 .1h13.9M175.8 144.2h.1M70.3 161.6l1 1.2"/>
<path d="M71.6 163l.5 .5v.7M72.1 164.6v.7M72.1 165.6l.1 1M72.2 167l.3 .6M72.6 167.9l.2 .5v.7M72.8 170.5v.6h.7M72.8 169.4v.7M73.9 171.1h.7M74.9 171.1h.7M75.6 160.1l.5 .5M76 171.1h.7M76.3 160.9l.3 .7"/>
<path d="M76.7 161.9l.2 .7M76.9 162.9l.1 .7M77 164l-.1 .5 .3 .3 1-.3M77.1 171.1h.7M77.8 170.6v.5M78.1 171.1h.7M78.5 169.8h-.7v.5M78.7 169.5l-.5 .3M78.8 169.8h.7M79.1 164l-.6 .3M79.2 171.1h.7M79.7 169.1l-.6 .3"/>
<path d="M79.9 169.8h.7M80.2 171.1h.7M80.7 168.6l-.7 .4M80.8 172.3v.8h.5M80.8 173.8h.1M80.8 171.1v.9M80.8 173.4v.7M80.8 174.4v.9l.5-.1M80.8 163.5l-1.4 .4M80.8 173.5v.1M80.9 169.8h.7M81 168.5l.5-.3 .6 .1 .1 .7"/>
<path d="M81 173.5h.8M81 173.8h.8M81.3 172.8l-.5 .1M81.3 171.1h.7M81.6 172.8h.7M81.6 173.1h.7M81.7 169.8v.4h1M81.8 163.4l-.7 .1M82 169.8h.7M82.1 173.5h.8M82.1 173.8h.8M82.2 163.4l.7 .1"/>
<path d="M82.2 169.3v.5M82.3 175.1l-.7 .1M82.3 171.1h.7M82.7 170.1v.7l.5 .3M82.7 172.8h.7M82.7 173.1h.7M82.8 170.1l.1 .8 1 .1M83.2 173.5h.7M83.2 173.8h.7M83.2 163.6l.7 .2M83.4 175h-.7M83.4 171.1h.7"/>
<path d="M83.7 175l.7 .1M83.7 172.8h.7M83.7 173.1h.7M83.9 168.8h-.9l-.2 .3v.6M83.9 168.7h-1l-.2 .4v.6M84.3 173.5h.7M84.3 173.8h.7M84.3 168.7h.7M84.3 168.8h.7M84.3 171h.7M84.3 163.9l1 .6M84.4 171.1h.7"/>
<path d="M84.8 175.1l.7 .1M84.8 172.8h.7M84.8 173.1h.7M85.3 168.8l1 .1 .1 .8M85.3 168.7h1l.2 .4v.6M85.3 173.5h.7M85.3 173.8h.7M85.5 171.1h.7M85.6 164.7l.4 .5M85.8 175.3l.7 .1M85.8 172.8h.8M85.8 173.1h.8"/>
<path d="M86.3 165.5l.3 .6M86.4 173.5h.7M86.4 173.8h.7M86.4 170.1l-.1 .8-1 .1M86.5 170.1v.7l-.5 .3M86.5 169.8h.7M86.6 171.1h.7M86.7 166.4l.3 .7M86.9 172.8h.7M86.9 173.1h.7M87 167.4l.1 1.3M87.1 169.1v.7"/>
<path d="M87.1 168.2l.7 .4M87.4 173.5h.8M87.4 173.8h.8M87.6 169.8v.4h-1.1M87.6 175.3l-.7 .1M87.6 169.8h.7M87.6 171.1h.7M88 172.8l.4 .1M88.1 168.8l.7 .3M88.4 173.5v.1M88.4 172.3v.8h-.4M88.4 173.8h.1"/>
<path d="M88.4 171.1v.8M88.4 173.3v.7M88.4 174.4v.8l-.5 .1M88.7 169.8h.7M88.7 171.1h.7M89.1 169.3l.8 .5M89.7 169.8h.7M89.7 171.1h.7M90.8 169.8h.7v.5M91.5 170.6v.5h-.7"/>
<circle cx="74" cy="139.3" r=".07"/>
<circle cx="73.7" cy="143.3" r=".38"/>
<circle cx="73.7" cy="143.3" r=".41"/>
<circle cx="74.9" cy="143.3" r=".42"/>
<circle cx="74.9" cy="143.1" r=".06"/>
<circle cx="74.9" cy="143.3" r=".39"/>
<circle cx="75.6" cy="142.9" r=".06"/>
<circle cx="76.1" cy="143.3" r=".43"/>
<circle cx="76.1" cy="143.3" r=".39"/>
<circle cx="77.3" cy="143.3" r=".42"/>
<circle cx="77.3" cy="143.3" r=".19"/>
<circle cx="161.8" cy="146.5" r=".46"/>
<circle cx="83.3" cy="170.3" r=".1"/>
<circle cx="83.3" cy="169.9" r=".1"/>
<circle cx="83.3" cy="169.2" r=".1"/>
<circle cx="83.3" cy="169.5" r=".1"/>
<circle cx="83.3" cy="170.6" r=".1"/>
</g>
<!-- layer: 3 -->
<g fill="none" stroke="#000" stroke-width=".21">
<path d="M69.5 155.6h.5M70 158h.8M70.5 155.6h1.1M71.3 158h1.1M72.1 155.6h1.1M72.6 155.1v3.6M72.9 158h1.1M73.7 155.6h1M74.5 158h.8M75.3 155.6h.5"/>
<circle cx="84.6" cy="169.6" r=".41"/>
</g>
<!-- layer: CEN -->
<path d="M84.6 169.8v2M84.6 172.2v.3M84.6 172.9v2" fill="none" stroke="#000" stroke-width=".25"/>
<!-- layer: 3 -->
<g fill="none" stroke="#000" stroke-width=".25">
<path d="M157 19.3v.8M157.5 18.6h-.5v.4M157.8 18.6h.8M158.9 18.6h.7M160 18.6h.7M161 18.6h.7M162.1 18.6h.7M163.1 18.6h.7M164.2 18.6h.7M165.3 18.6h.7M166.3 18.6h.7M167.4 18.6h.7"/>
<path d="M168.4 18.6h.7M169.5 18.6h.7M170.5 18.6h.7M171.6 18.6h.7M172.6 18.6h.7M173.7 18.6h.7M174.8 18.6h.7M175.8 18.6h.7M176.9 18.6h.7M177.9 18.6h.7M179 18.6h.7M180 18.6h.7"/>
<path d="M181.1 18.6h.7M182.1 18.6h.7M183.2 18.6h.7M184.3 18.6h.7M185.3 18.6h.7M186.4 18.6h.7M187.4 18.6h.7M188.5 18.6h.7M189.5 18.6h.8M190.6 18.6h.7M191.7 18.6h.6M192.7 18.6h.7"/>
<path d="M193.8 18.6h.7M194.8 18.6h.7M195.9 18.6h.7M196.9 18.6h.7M198 18.6h.7M199 18.6h.8M200.1 18.6h.7M201.2 18.6h.7M202.2 18.6h.7M203.3 18.6h.7M204.3 18.6h.7M205.4 18.6h.7"/>
<path d="M206.4 18.6h.7M207.5 18.6h.7M208.5 18.6h.8M209.6 18.6h.7M210.7 18.6h.7M211.7 18.6h.7M212.8 18.6h.7M213.8 18.6h.7M214.9 18.6h.7M215.9 18.6h.7M217 18.6h.7M218.1 18.6h.7"/>
<path d="M219.1 18.6h.7M220.2 18.6h.7M221.2 18.6h.7M222.3 18.6h.7M223.3 18.6h.7M224.4 18.6h.7M225.5 18.6h.7M226.5 18.6h.7M227.6 18.6h.7M228.6 18.6h.7M229.7 18.6h.7M230.7 18.6h.7"/>
<path d="M231.8 18.6h.7M232.8 18.6h.7M233.9 18.6h.7M235 18.6h.7M236 18.6h.7M237.1 18.6h.7M238.1 18.6h.7M239.2 18.6h.7M240.2 18.6h.7M241.3 18.6h.7M242.3 18.6h.8M243.4 18.6h.7"/>
<path d="M244.5 18.6h.7M245.5 18.6h.7M246.6 18.6h.7M247.6 18.6h.5v.4M248.1 19.3v.8M63.3 35.9v-18h185.5v153.5h-49.8M157 20.4v.7M157 21.5v.7M157 22.5v.7M157 23.6v.7M157 24.6v.7M157 25.7v.7"/>
<path d="M157 26.8v.7M157 27.8v.7M157 28.9v.7M157 29.9v.7M157 31v.7M157 32v.7M157 33.1v.7M157 34.1v.7M157 35.2v.7M157 36.3v.7M157 37.3v.7M157 38.4v.7"/>
<path d="M157 39.4v.7M248.1 20.4v.7M248.1 21.5v.7M248.1 22.5v.7M248.1 23.6v.7M248.1 24.6v.7M248.1 25.7v.7M248.1 26.8v.7M248.1 27.8v.7M248.1 28.9v.7M248.1 29.9v.7M248.1 31v.7"/>
<path d="M248.1 32v.7M248.1 33.1v.7M248.1 34.1v.7M248.1 35.2v.7M248.1 36.3v.7M248.1 37.3v.7M248.1 38.4v.7M248.1 39.4v.7M157 50v.4h.5M157 40.5v.7M157 41.5v.7M157 42.6v.7"/>
<path d="M157 43.6v.7M157 44.7v.7M157 45.8v.7M157 46.8v.7M157 47.9v.7M157 48.9v.7M157.8 50.4h.8M158.9 50.4h.7M160 50.4h.7M161 50.4h.7M162.1 50.4h.7M163.1 50.4h.7"/>
<path d="M164.2 50.4h.7M165.3 50.4h.7M166.3 50.4h.7M167.4 50.4h.7M168.4 50.4h.7M169.5 50.4h.7M170.5 50.4h.7M171.6 50.4h.7M172.6 50.4h.7M173.7 50.4h.7M174.8 50.4h.7M175.8 50.4h.7"/>
<path d="M176.9 50.4h.7M177.9 50.4h.7M179 50.4h.7M180 50.4h.7M181.1 50.4h.7M182.1 50.4h.7M183.2 50.4h.7M184.3 50.4h.7M185.3 50.4h.7M186.4 50.4h.7M187.4 50.4h.7M188.5 50.4h.7"/>
<path d="M189.5 50.4h.8M190.6 50.4h.7M191.7 50.4h.6M192.7 50.4h.7M193.8 50.4h.7M194.8 50.4h.7M195.9 50.4h.7M196.9 50.4h.7M198 50.4h.7M199 50.4h.8M200.1 50.4h.7M201.2 50.4h.7"/>
<path d="M202.2 50.4h.7M203.3 50.4h.7M204.3 50.4h.7M205.4 50.4h.7M206.4 50.4h.7M207.5 50.4h.7M208.5 50.4h.8M209.6 50.4h.7M210.7 50.4h.7M211.7 50.4h.7M212.8 50.4h.7M213.8 50.4h.7"/>
<path d="M214.9 50.4h.7M215.9 50.4h.7M217 50.4h.7M218.1 50.4h.7M219.1 50.4h.7M220.2 50.4h.7M221.2 50.4h.7M222.3 50.4h.7M223.3 50.4h.7M224.4 50.4h.7M225.5 50.4h.7M226.5 50.4h.7"/>
<path d="M227.6 50.4h.7M228.6 50.4h.7M229.7 50.4h.7M230.7 50.4h.7M231.8 50.4h.7M232.8 50.4h.7M233.9 50.4h.7M235 50.4h.7M236 50.4h.7M237.1 50.4h.7M238.1 50.4h.7M239.2 50.4h.7"/>
<path d="M240.2 50.4h.7M241.3 50.4h.7M242.3 50.4h.8M243.4 50.4h.7M244.5 50.4h.7M245.5 50.4h.7M246.6 50.4h.7M248.1 50v.4h-.5M248.1 40.5v.7M248.1 41.5v.7M248.1 42.6v.7M248.1 43.6v.7"/>
<path d="M248.1 44.7v.7M248.1 45.8v.7M248.1 46.8v.7M248.1 47.9v.7M248.1 48.9v.7M99.4 157.2h-12l-2.7 5.4M128.7 152.9h10.6l2.7 5.3"/>
</g>
<path d="M141.8 158.3l.4-.2 .4 1.4zM84.5 162.5l.4 .2-.8 1.1z" fill="#000" stroke="#000" stroke-width=".21"/>
<text font-size="8.1" x="65.1" y="32.5">DST-6000, 6001 (개폐)</text>
<text font-size="4" x="61.8" y="197.4">※주의: 비데 개폐높이 포함, 설치부위 도기허용차는 ±5%이므로 반드시 실측 확인 후 시공하십시오.</text>
<g font-size="3">
<text x="85.1" y="48.9">660</text>
<text x="121.8" y="75.5" transform="rotate(-90 121.8 75.5)">400</text>
<text x="57.4" y="84.4" transform="rotate(-90 57.4 84.4)">250</text>
<text x="85.8" y="100.9">720</text>
<text x="50" y="140.8" transform="rotate(-90 50 140.8)">950</text>
<text x="125.3" y="149.2" transform="rotate(-90 125.3 149.2)">710</text>
<text x="54.5" y="157.5" transform="rotate(-90 54.5 157.5)">475</text>
<text x="115.3" y="160.8" transform="rotate(-90 115.3 160.8)">380</text>
<text x="58.6" y="168.6" transform="rotate(-90 58.6 168.6)">150</text>
<text x="71.9" y="178.1">285</text>
<text x="71.2" y="181.7">305</text>
<text x="84.4" y="188">680</text>
</g>
<g font-size="2.5">
<text x="158.7" y="24">KS L1551위생도기 기준에 따라</text>
<text x="158.8" y="27.2">실 제품 치수는 아래와 같은 도기 허용공차 내에서 변할 수 있습니다.</text>
<text x="158.9" y="30.3">① 40mm미만 : ±2mm</text>
<text x="158.9" y="33.4">② 40mm이상 : ±5%</text>
<text x="189" y="30.3">(KS)</text>
<text x="189.3" y="33.4">(KS)</text>
<text x="158.6" y="39.8">※정확한 시공을 위해서 반드시 제품 사이즈를 실측하고 시공하여 주시기 바랍니다.</text>
<text x="158.9" y="36.6">③ 최대 허용공차 : ±25mm</text>
<text x="190.2" y="36.6">(KS)</text>
<text x="158.8" y="45.8">예시) 길이 660mm는 635~685mm까지의 치수 허용차를 가집니다.</text>
</g>
<g font-size="2.2">
<text x="91.6" y="184.4">(구 VG2 100 염비관)</text>
<text x="91.8" y="181.6">VN 100 SDR33</text>
</g>
<g font-size="2">
<text x="56.3" y="93.8">R1/2</text>
<text x="56.2" y="96.3">(15A)</text>
<text x="79.5" y="126.6">TFC-6000</text>
<text x="92.4" y="132">DST-6000, 6001</text>
<text x="129.1" y="152">DL P4010</text>
<text x="88" y="156.5">TFC-722N</text>
<text x="91.6" y="177.7">TFC-202VN</text>
</g>
</svg>
